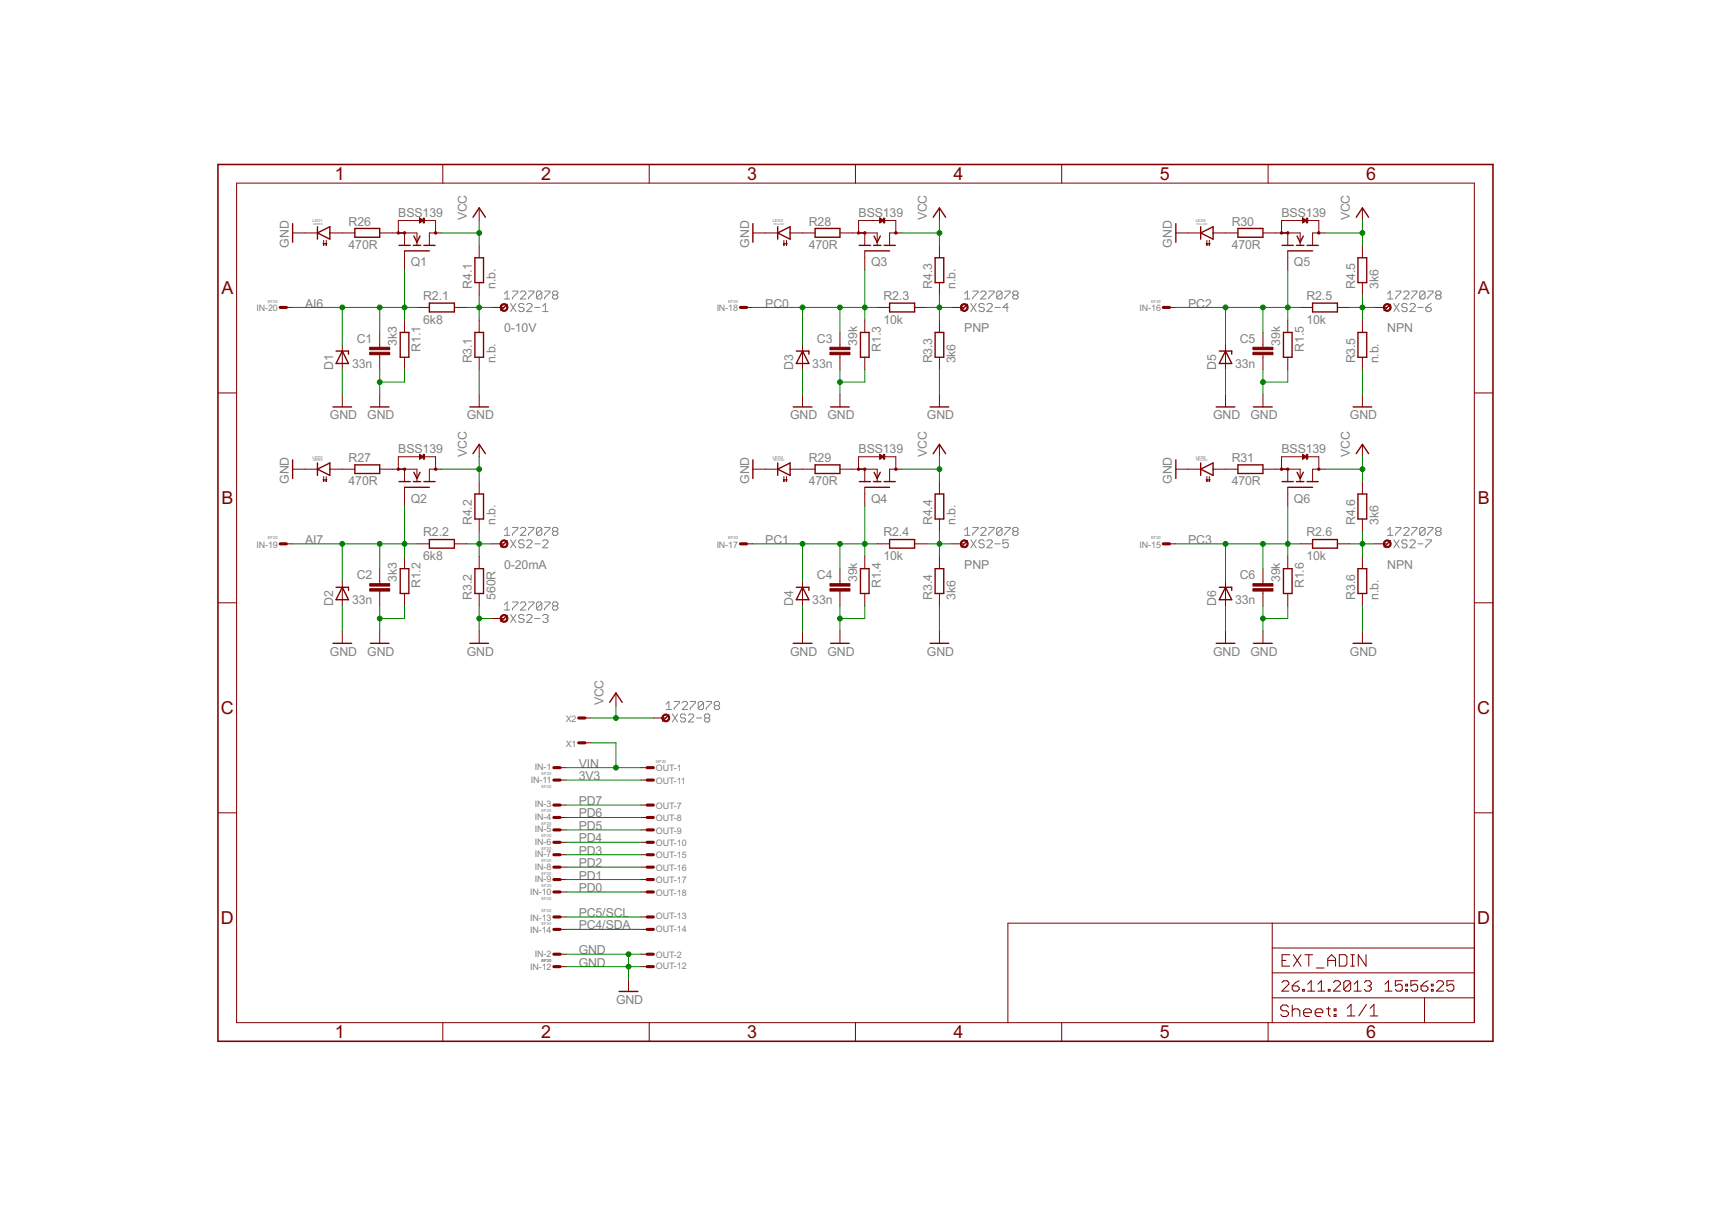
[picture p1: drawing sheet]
<svg xmlns="http://www.w3.org/2000/svg" width="210mm" height="148mm" viewBox="0 0 210 148" stroke-linecap="round" stroke-linejoin="round" font-family="sans-serif">
<g fill="none" stroke="#808080" stroke-width=".12">
<path d="M61.9 36.1l.4-.4v1M61.9 36.7h.7M62.7 37.3l.6 .9M62.9 35.7h.7v.2l-.7 .7v.1M63.3 37.3l-.6 .9M63.9 35.9l.2-.2h.3l.1 .2v.2l-.6 .6h.6M64.3 37.4l-.1-.1h-.4l-.1 .1v.2l.1 .1h.4l.1 .2v.2l-.1 .1h-.4l-.1-.1M64.6 37.4l.2-.1h.3l.2 .1v.2l-.7 .6h.7M64.9 35.7h.6v.2l-.6 .7v.1M65.6 37.7h.7M66.5 35.9v.7l-.2 .1h-.3l-.2-.1M66.5 35.9l-.2-.2h-.3l-.2 .2v.7"/>
<path d="M66.5 35.9l-.7 .7M66.6 37.6l.4-.3v.9M66.6 38.2h.7M66.8 35.7h.7v.2l-.7 .7v.1M68 36.2l-.2 .2v.2l.2 .1h.3l.2-.1v-.2l-.2-.2M68 36.2l-.2-.1v-.2l.2-.2h.3l.2 .2v.2l-.2 .1M68 36.2h.3M118.4 36.7h.7M118.4 36.1l.3-.4v1M119.2 37.3l.6 .9M119.4 35.7h.7v.2l-.7 .7v.1M119.8 37.3l-.6 .9"/>
<path d="M120.4 35.9l.1-.2h.4l.1 .2v.2l-.6 .6h.6M120.8 37.4l-.2-.1h-.3l-.1 .1v.2l.1 .1h.3l.2 .2v.2l-.2 .1h-.3l-.1-.1M121.1 37.4l.2-.1h.3l.2 .1v.2l-.7 .6h.7M121.4 35.7h.6v.2l-.6 .7v.1M122.1 37.7h.7M123 35.9v.7l-.2 .1h-.3l-.2-.1M123 35.9l-.2-.2h-.3l-.2 .2v.7M123 35.9l-.7 .7M123.3 35.7h.7v.2l-.7 .7v.1M123.8 37.7h-.7l.5-.4v.9M124.5 36.2l-.2 .2v.2l.2 .1h.3l.2-.1v-.2l-.2-.2M124.5 36.2l-.2-.1v-.2l.2-.2h.3l.2 .2v.2l-.2 .1"/>
<path d="M124.5 36.2h.3M170.3 36.7h.7M170.3 36.1l.3-.4v1M171.1 37.3l.6 .9M171.3 35.7h.7v.2l-.7 .7v.1M171.7 37.3l-.6 .9M172.3 35.9l.2-.2h.3l.2 .2v.2l-.7 .6h.7M172.7 37.4l-.1-.1h-.4l-.1 .1v.2l.1 .1h.4l.1 .2v.2l-.1 .1h-.4l-.1-.1M173.1 37.4l.1-.1h.3l.2 .1v.2l-.6 .6h.6M173.3 35.7h.6v.2l-.6 .7v.1M174.1 37.7h.6M174.9 35.9v.7l-.1 .1h-.4l-.1-.1"/>
<path d="M174.9 35.9l-.1-.2h-.4l-.1 .2v.7M174.9 35.9l-.6 .7M175 37.7h.5l.2 .2v.2l-.2 .1h-.3l-.2-.1zM175.3 35.7h.6v.2l-.6 .7v.1M175.7 37.3l-.7 .4M176.4 36.2l-.2 .2v.2l.2 .1h.3l.2-.1v-.2l-.2-.2M176.4 36.2l-.2-.1v-.2l.2-.2h.3l.2 .2v.2l-.2 .1M176.4 36.2h.3M61.9 65.1l.4-.4v1M61.9 74.2l.4-.3v1M61.9 65.7h.7M61.9 74.9h.7"/>
<path d="M62.7 66.3l.6 .9M62.7 75.4l.6 1M62.9 64.7h.7v.2l-.7 .7v.1M62.9 73.9h.7v.2l-.7 .6v.2M63.3 66.3l-.6 .9M63.3 75.4l-.6 1M63.9 64.9l.2-.2h.3l.1 .2v.2l-.6 .6h.6M63.9 74.1l.2-.2h.3l.1 .2v.1l-.6 .7h.6M64.3 66.4l-.1-.1h-.4l-.1 .1v.2l.1 .2h.4l.1 .1v.2l-.1 .1h-.4l-.1-.1M64.3 75.6l-.1-.2h-.4l-.1 .2v.2l.1 .1h.4l.1 .2v.1l-.1 .2h-.4l-.1-.2M64.6 66.4l.2-.1h.3l.2 .1v.2l-.7 .6h.7M64.6 75.6l.2-.2h.3l.2 .2v.2l-.7 .6h.7"/>
<path d="M64.9 64.7h.6v.2l-.6 .7v.1M64.9 73.9h.6v.2l-.6 .6v.2M65.6 66.8h.7M65.6 75.9h.7M66.5 64.9l-.2-.2h-.3l-.2 .2v.7M66.5 74.1l-.2-.2h-.3l-.2 .2v.6M66.5 64.9v.7l-.2 .1h-.3l-.2-.1M66.5 74.1v.6l-.2 .2h-.3l-.2-.2M66.5 64.9l-.7 .7M66.5 74.1l-.7 .6M66.6 66.4l.2-.1h.3l.2 .1v.2l-.7 .6h.7M66.6 75.6l.2-.2h.3l.2 .2v.2l-.2 .1"/>
<path d="M66.8 64.7h.7v.2l-.7 .7v.1M66.8 73.9h.7v.2l-.7 .6v.2M67 75.9h.1M67.1 75.9l.2 .2v.1l-.2 .2h-.3l-.2-.2M68 65.2l-.2-.1v-.2l.2-.2h.3l.2 .2v.2l-.2 .1M68 65.2l-.2 .2v.2l.2 .1h.3l.2-.1v-.2l-.2-.2M68 74.4l-.2-.2v-.1l.2-.2h.3l.2 .2v.1l-.2 .2M68 74.4l-.2 .1v.2l.2 .2h.3l.2-.2v-.2l-.2-.1M68 65.2h.3M68 74.4h.3M118.4 65.7h.7M118.4 65.1l.3-.4v1"/>
<path d="M119.2 66.3l.6 .9M119.4 64.7h.7v.2l-.7 .7v.1M119.8 66.3l-.6 .9M120.4 64.9l.1-.2h.4l.1 .2v.2l-.6 .6h.6M120.8 66.4l-.2-.1h-.3l-.1 .1v.2l.1 .2h.3l.2 .1v.2l-.2 .1h-.3l-.1-.1M121.1 66.4l.2-.1h.3l.2 .1v.2l-.7 .6h.7M121.4 64.7h.6v.2l-.6 .7v.1M122.1 66.8h.7M123 64.9v.7l-.2 .1h-.3l-.2-.1M123 64.9l-.2-.2h-.3l-.2 .2v.7M123 64.9l-.7 .7M123.3 64.7h.7v.2l-.7 .7v.1"/>
<path d="M123.8 66.3h-.7v.5l.3-.2h.2l.2 .2v.3l-.2 .1h-.3l-.2-.1M124.5 65.2l-.2 .2v.2l.2 .1h.3l.2-.1v-.2l-.2-.2M124.5 65.2l-.2-.1v-.2l.2-.2h.3l.2 .2v.2l-.2 .1M124.5 65.2h.3M170.3 65.7h.7M170.3 65.1l.3-.4v1M171.1 66.3l.6 .9M171.3 64.7h.7v.2l-.7 .7v.1M171.7 66.3l-.6 .9M172.3 64.9l.2-.2h.3l.2 .2v.2l-.7 .6h.7M172.7 66.4l-.1-.1h-.4l-.1 .1v.2l.1 .2h.4l.1 .1v.2l-.1 .1h-.4l-.1-.1M173.1 66.4l.1-.1h.3l.2 .1v.2l-.6 .6h.6"/>
<path d="M173.3 64.7h.6v.2l-.6 .7v.1M174.1 66.8h.6M174.9 64.9v.7l-.1 .1h-.4l-.1-.1M174.9 64.9l-.1-.2h-.4l-.1 .2v.7M174.9 64.9l-.6 .7M175 66.3h.7v.1l-.7 .7v.1M175.3 64.7h.6v.2l-.6 .7v.1M176.4 65.2l-.2 .2v.2l.2 .1h.3l.2-.1v-.2l-.2-.2M176.4 65.2l-.2-.1v-.2l.2-.2h.3l.2 .2v.2l-.2 .1M176.4 65.2h.3M81.8 86.4l.3-.3v1M81.8 87.1h.6"/>
<path d="M82.5 87.7l.7 .9M82.8 86.1h.6v.2l-.6 .6v.2M83.2 87.7l-.7 .9M83.7 86.3l.2-.2h.3l.2 .2v.1l-.7 .7h.7M84.2 87.8l-.2-.1h-.3l-.2 .1v.2l.2 .1h.3l.2 .2v.2l-.2 .1h-.3l-.2-.1M84.5 87.8l.2-.1h.3l.2 .1v.2l-.7 .6h.7M84.7 86.1h.7v.2l-.7 .6v.2M85.5 88.1h.6M86.4 86.3v.6l-.2 .2h-.3l-.2-.2M86.4 86.3l-.2-.2h-.3l-.2 .2v.6M86.4 86.3l-.7 .6M86.6 88.1l-.1-.1v-.2l.1-.1h.4l.1 .1v.2l-.1 .1"/>
<path d="M86.6 88.1h.4M86.6 88.1l-.1 .2v.2l.1 .1h.4l.1-.1v-.2l-.1-.2M86.7 86.1h.6v.2l-.6 .6v.2M87.8 86.6l-.1 .2v.1l.1 .2h.4l.1-.2v-.1l-.1-.2M87.8 86.6l-.1-.2v-.1l.1-.2h.4l.1 .2v.1l-.1 .2M87.8 86.6h.4"/>
</g>
<g fill="none" stroke="#800000" stroke-width=".12">
<path d="M29 22.5h152v103h-152zM34.4 37.7h1.5M35.9 28.6h3.1M39.7 29.9h.1l-.1 .2zM39.7 29.5v.6M40 29.9h.1l-.1 .2zM40 29.5v.6M40.5 28.6h3.1M46.6 28.6h4.6v1.5M48.9 28.6v-1.5h4.6v1.5M49.7 28.6v1.5M49.7 30.8v2.4"/>
<path d="M49.7 39.3v1.5M51.2 37.7h1.5M51.5 26.8l.4 .3-.4 .3zM51.5 27.3h.1M51.5 27.2h.2M51.5 27.1h.3M51.5 27h.4M51.5 27h.3M51.5 26.9h.2M51.5 26.8h.1M54.2 28.6h-1.5v1.5M54.4 20.2v2.3"/>
<path d="M55.8 37.7h1.5M58.8 25.5v1.6M58.8 30.1v1.5M58.8 34.7v1.5M58.8 39.3v1.5M60.3 37.7h1.6M79.7 20.2v2.3M90.9 37.7h1.5M92.4 28.6h3.1M96.2 29.9h.1l-.1 .2zM96.2 29.5v.6M96.5 29.9h.1l-.1 .2z"/>
<path d="M96.5 29.5v.6M97 28.6h3.1M103.1 28.6h4.6v1.5M105 20.2v2.3M105.4 28.6v-1.5h4.6v1.5M106.2 28.6v1.5M106.2 30.8v2.4M106.2 39.3v1.5M107.7 37.7h1.5M108 27.3h.1M108 27.2h.2M108 27.1h.3"/>
<path d="M108 27h.4M108 27h.3M108 26.9h.2M108 26.8h.1M108 26.8l.4 .3-.4 .3zM110.7 28.6h-1.5v1.5M112.3 37.7h1.5M115.3 25.5v1.6M115.3 30.1v1.5M115.3 34.7v1.5M115.3 39.3v1.5M116.8 37.7h1.6"/>
<path d="M130.3 20.2v2.3M142.8 37.7h1.5M144.3 28.6h3.1M148.1 29.9h.1l-.1 .2zM148.1 29.5v.6M148.4 29.9h.1l-.1 .2zM148.4 29.5v.6M148.9 28.6h3.1M155 28.6h4.6v1.5M155.7 20.2v2.3M157.3 28.6v-1.5h4.6v1.5M158.1 28.6v1.5"/>
<path d="M158.1 30.8v2.4M158.1 39.3v1.5M159.6 37.7h1.5M159.9 27.3h.1M159.9 27.3h.2M159.9 27.2h.2M159.9 27.1h.3M159.9 27h.4M159.9 27h.3M159.9 26.9h.2M159.9 26.8h.1M159.9 26.8l.5 .3-.5 .3z"/>
<path d="M162.6 28.6h-1.5v1.5M164.2 37.7h1.5M167.2 25.5v1.6M167.2 30.1v1.5M167.2 34.7v1.5M167.2 39.3v1.5M168.8 37.7h1.5M26.8 48.2h2.2M35.9 57.6h3.1M39.7 58.9h.1l-.1 .2zM39.7 58.5v.6M40 58.9h.1l-.1 .2z"/>
<path d="M40 58.5v.6M40.5 57.6h3.1M42 42.3v3.1M42 48.4v1.6M46.6 40.8v1.8M46.6 43.6v1.8M46.6 48.4v1.6M46.6 57.6h4.6v1.5M48.9 57.6v-1.5h4.6v1.5M49.7 43.9v1.5M49.7 57.6v1.5M49.7 59.9v2.3"/>
<path d="M51.5 55.8l.4 .3-.4 .3zM51.5 56.3h.1M51.5 56.2h.2M51.5 56.2h.3M51.5 56.1h.4M51.5 56h.4M51.5 56h.3M51.5 55.9h.3M51.5 55.9h.1M51.5 55.8h.1M54.2 57.6h-1.5v1.5M58.8 43.9v1.5"/>
<path d="M58.8 48.4v1.6M58.8 54.5v1.6M58.8 59.1v1.5M92.4 57.6h3.1M96.2 58.9h.1l-.1 .2zM96.2 58.5v.6M96.5 58.9h.1l-.1 .2zM96.5 58.5v.6M97 57.6h3.1M98.5 42.3v3.1M98.5 48.4v1.6M103.1 40.8v1.8"/>
<path d="M103.1 43.6v1.8M103.1 48.4v1.6M103.1 57.6h4.6v1.5M105.4 57.6v-1.5h4.6v1.5M106.2 43.9v1.5M106.2 57.6v1.5M106.2 59.9v2.3M108 56.3h.1M108 56.2h.2M108 56.2h.3M108 56.1h.4M108 56h.4"/>
<path d="M108 56h.3M108 55.9h.2M108 55.8h.1M108 55.8l.4 .3-.4 .3zM110.7 57.6h-1.5v1.5M115.3 43.9v1.5M115.3 48.4v1.6M115.3 54.5v1.6M115.3 59.1v1.5M144.3 57.6h3.1M148.1 58.9h.1l-.1 .2zM148.1 58.5v.6"/>
<path d="M148.4 58.9h.1l-.1 .2zM148.4 58.5v.6M148.9 57.6h3.1M150.4 42.3v3.1M150.4 48.4v1.6M155 40.8v1.8M155 43.6v1.8M155 48.4v1.6M155 57.6h4.6v1.5M157.3 57.6v-1.5h4.6v1.5M158.1 43.9v1.5M158.1 57.6v1.5"/>
<path d="M158.1 59.9v2.3M159.9 56.3h.1M159.9 56.2h.2M159.9 56.2h.3M159.9 56.1h.4M159.9 56h.4M159.9 55.9h.2M159.9 55.8h.1M159.9 55.8l.5 .3-.5 .3zM162.6 57.6h-1.5v1.5M167.2 43.9v1.5M167.2 48.4v1.6"/>
<path d="M167.2 54.5v1.6M167.2 59.1v1.5M181 48.2h2.3M26.8 74h2.2M34.4 66.8h1.5M42 71.3v3.1M42 77.4v1.6M46.6 69.8v1.8M46.6 72.6v1.8M46.6 77.4v1.6M49.7 68.3v1.5M49.7 72.9v1.5"/>
<path d="M51.2 66.8h1.5M55.8 66.8h1.5M58.8 63.7v1.5M58.8 68.3v1.5M58.8 72.9v1.5M58.8 77.4v1.6M60.3 66.8h1.6M60.3 75.9h1.6M90.9 66.8h1.5M98.5 71.3v3.1M98.5 77.4v1.6M103.1 69.8v1.8"/>
<path d="M103.1 72.6v1.8M103.1 77.4v1.6M106.2 68.3v1.5M106.2 72.9v1.5M107.7 66.8h1.5M112.3 66.8h1.5M115.3 63.7v1.5M115.3 68.3v1.5M115.3 72.9v1.5M115.3 77.4v1.6M116.8 66.8h1.6M142.8 66.8h1.5"/>
<path d="M150.4 71.3v3.1M150.4 77.4v1.6M155 69.8v1.8M155 72.6v1.8M155 77.4v1.6M158.1 68.3v1.5M158.1 72.9v1.5M159.6 66.8h1.5M164.2 66.8h1.5M167.2 63.7v1.5M167.2 68.3v1.5M167.2 72.9v1.5"/>
<path d="M167.2 77.4v1.6M168.8 66.8h1.5M181 74h2.3M26.8 99.8h2.2M68 94.2h1.5M68 98.8h1.5M68 95.8h1.5M71 88.1h1.6M71 91.2h1.6M75.6 85.1v1.5M78.7 94.2h1.5M78.7 98.8h1.5"/>
<path d="M78.7 95.8h1.5M80.2 88.1h1.5M181 99.8h2.3M68 117.1h1.5M68 100.4h1.5M68 101.9h1.5M68 103.4h1.5M68 118.7h1.5M68 112.6h1.5M68 114.1h1.5M68 104.9h1.5M68 106.4h1.5"/>
<path d="M68 108h1.5M68 109.5h1.5M78.7 117.1h1.5M78.7 100.4h1.5M78.7 101.9h1.5M78.7 103.4h1.5M78.7 118.7h1.5M78.7 112.6h1.5M78.7 114.1h1.5M78.7 104.9h1.5M78.7 106.4h1.5M78.7 108h1.5"/>
<path d="M78.7 109.5h1.5M156.2 113.3v12.2M156.2 119.4h24.8M156.2 116.4h24.8M181 113.3h-57.3v12.2M54.4 125.5v2.3M77.2 120.2v1.5M79.7 125.5v2.3M105 125.5v2.3M130.3 125.5v2.3M155.7 125.5v2.3M156.2 122.5h24.8"/>
<path d="M174.9 122.5v3"/>
</g>
<g fill="none" stroke="#800000" stroke-width=".13">
<path d="M157.4 117.9h.4M158.3 117.2h-.9v1.4h.9M158.8 117.2l.9 1.4M159.7 117.2l-.9 1.4M160.2 117.2h.9M160.7 117.2v1.4M161.6 118.8h.9M163 117.9h.9M163 118.6v-.9l.4-.5 .5 .5v.9M164.4 117.2h.7l.2 .2v1l-.2 .2h-.7zM165.8 117.2h.5M165.8 118.6h.5"/>
<path d="M166 117.2v1.4M167.7 117.2v1.4l-1-1.4v1.4M157.4 120.6l.2-.2h.4l.2 .2v.2l-.8 .9h.8M158.2 123.6l-.3-.2h-.5l-.2 .2v.2l.2 .3h.5l.3 .2v.2l-.3 .3h-.5l-.2-.3M158.6 121h.7l.2 .2v.3l-.2 .2h-.5l-.2-.2zM158.6 123.4v1.4M158.6 124.1l.3-.3h.4l.3 .3v.7M159.5 120.4l-.5 .2-.4 .4M159.9 121.5h.2v.2h-.2zM160 124.3h1v-.2l-.3-.3h-.4l-.3 .3v.4l.3 .3h.4M160.5 121.7h.9M160.5 120.8l.5-.4v1.3"/>
<path d="M161.4 124.3h1v-.2l-.3-.3h-.4l-.3 .3v.4l.3 .3h.4M161.8 121.7h.8M161.8 120.8l.4-.4v1.3M162.8 123.8h.5M163 121.5h.3v.2h-.3zM163.1 123.6v.9l.2 .3M163.7 120.6l.2-.2h.4l.2 .2v.2l-.8 .9h.8M163.8 123.8h.2v.3h-.2zM163.8 124.5h.2v.3h-.2zM165.4 123.8l.4-.5v1.4M165.4 124.7h.9M165.8 120.6v.9l-.2 .2h-.4l-.2-.2"/>
<path d="M165.8 120.6l-.2-.2h-.4l-.2 .2v.9M165.8 120.6l-.8 .9M166.2 121.7h.9M166.2 120.8l.4-.4v1.3M167.5 120.6l.2-.2h.4l.2 .2v.2l-.2 .2M167.7 123.3l-.9 1.4M167.9 121h.2M168.1 121l.2 .2v.3l-.2 .2h-.4l-.2-.2M168.2 124.7h.9M168.2 123.8l.5-.5v1.4M170 121.7h.9M170 120.8l.4-.4v1.3"/>
<path d="M172.1 120.4h-.8v.6l.4-.2h.2l.2 .2v.5l-.2 .2h-.4l-.2-.2M172.6 121.5h.2v.2h-.2zM172.6 120.8h.2v.2h-.2zM174 120.4h-.8v.6l.4-.2h.2l.2 .2v.5l-.2 .2h-.4l-.2-.2M174.4 121h.7l.2 .2v.3l-.2 .2h-.5l-.2-.2zM175.3 120.4l-.4 .2-.5 .4M175.7 121.5h.2v.2h-.2zM175.7 120.8h.2v.2h-.2zM176.3 120.6l.3-.2h.4l.2 .2v.2l-.9 .9h.9M178.5 120.4h-.9v.6l.4-.2h.2l.3 .2v.5l-.3 .2h-.4l-.2-.2"/>
</g>
<path d="M26.8 20.2h156.5v107.6h-156.5z" fill="none" stroke="#800000" stroke-width=".19"/>
<g fill="none" stroke="#800000" stroke-width=".38">
<path d="M34.4 37.7h.8M90.9 37.7h.8M142.8 37.7h.8M34.4 66.8h.8M90.9 66.8h.8M142.8 66.8h.8M68 94.2h.7M68 98.8h.7M68 95.8h.7M71 91.2h.8M71 88.1h.8M79.4 94.2h.8"/>
<path d="M79.4 98.8h.8M79.4 95.8h.8M68 117.1h.7M68 100.4h.7M68 101.9h.7M68 103.4h.7M68 118.7h.7M68 112.6h.7M68 114.1h.7M68 104.9h.7M68 106.4h.7M68 108h.7"/>
<path d="M68 109.5h.7M79.4 117.1h.8M79.4 100.4h.8M79.4 101.9h.8M79.4 103.4h.8M79.4 118.7h.8M79.4 112.6h.8M79.4 114.1h.8M79.4 104.9h.8M79.4 106.4h.8M79.4 108h.8M79.4 109.5h.8"/>
</g>
<g fill="none" stroke="#800000" stroke-width=".17">
<path d="M35.9 27.5v2.2M39 28.6l1.5-.8v1.6zM39 27.8v1.6M43.6 28h3v1.1h-3zM49 30.1h1.4M49.7 30.8h3M50.7 30.1h.9M50.8 29l.4 .7 .4-.7M52 30.1h1.4M52.7 37.2h3.1v1.1h-3.1zM58.1 26.7l.7-1.2 .8 1.2M58.3 31.6h1.1v3.1h-1.1z"/>
<path d="M62.3 37.4l-.8 .7M92.4 27.5v2.2M95.5 28.6l1.5-.8v1.6zM95.5 27.8v1.6M100.1 28h3v1.1h-3zM105.5 30.1h1.3M106.2 30.8h3M107.2 30.1h.9M107.3 29l.4 .7 .4-.7M108.5 30.1h1.4M109.2 37.2h3.1v1.1h-3.1zM114.6 26.7l.7-1.2 .8 1.2"/>
<path d="M114.8 31.6h1v3.1h-1zM118.7 37.4l-.7 .7M144.3 27.5v2.2M147.4 28.6l1.5-.8v1.6zM147.4 27.8v1.6M152 28h3v1.1h-3zM157.4 30.1h1.3M158.1 30.8h3M159.1 30.1h1M159.2 29l.4 .7 .4-.7M160.4 30.1h1.4M161.1 37.2h3.1v1.1h-3.1z"/>
<path d="M166.5 26.7l.7-1.2 .8 1.2M166.7 31.6h1.1v3.1h-1.1zM170.7 37.4l-.8 .7M35.9 56.5v2.2M39 57.6l1.5-.8v1.6zM39 56.8v1.6M40.9 50h2.3M41.3 43.1h1.5v.4M42 43.1l.8 1.5h-1.5zM43.6 57.1h3v1h-3zM45.5 50h2.3M49 59.1h1.4"/>
<path d="M49.1 40.8h1.1v3.1h-1.1zM49.7 59.8h3M50.7 59.1h.9M50.8 58l.4 .7 .4-.7M52 59.1h1.4M57.7 50h2.3M58.1 55.7l.7-1.2 .8 1.2M58.3 40.8h1.1v3.1h-1.1zM92.4 56.5v2.2M95.5 57.6l1.5-.8v1.6zM95.5 56.8v1.6M97.4 50h2.3"/>
<path d="M97.7 43.1h1.6v.4M98.5 43.1l.8 1.5h-1.6zM100.1 57.1h3v1h-3zM102 50h2.2M105.5 59.1h1.3M105.6 40.8h1.1v3.1h-1.1zM106.2 59.8h3M107.2 59.1h.9M107.3 58l.4 .7 .4-.7M108.5 59.1h1.4M114.2 50h2.3M114.6 55.7l.7-1.2 .8 1.2"/>
<path d="M114.8 40.8h1v3.1h-1zM144.3 56.5v2.2M147.4 57.6l1.5-.8v1.6zM147.4 56.8v1.6M149.3 50h2.3M149.7 43.1h1.5v.4M150.4 43.1l.8 1.5h-1.5zM152 57.1h3v1h-3zM153.9 50h2.3M157.4 59.1h1.3M157.5 40.8h1.1v3.1h-1.1zM158.1 59.8h3"/>
<path d="M159.1 59.1h1M159.2 58l.4 .7 .4-.7M160.4 59.1h1.4M166.1 50h2.3M166.5 55.7l.7-1.2 .8 1.2M166.7 40.8h1.1v3.1h-1.1zM40.9 79h2.3M41.3 72.1h1.5v.4M42 72.1l.8 1.5h-1.5zM45.5 79h2.3M49.1 69.8h1.1v3.1h-1.1zM52.7 66.2h3.1v1.1h-3.1z"/>
<path d="M57.7 79h2.3M58.3 60.6h1.1v3.1h-1.1zM58.3 69.8h1.1v3.1h-1.1zM62.3 66.4l-.8 .7M62.3 75.5l-.8 .8M97.4 79h2.3M97.7 72.1h1.6v.4M98.5 72.1l.8 1.5h-1.6zM102 79h2.2M105.6 69.8h1.1v3.1h-1.1zM109.2 66.2h3.1v1.1h-3.1zM114.2 79h2.3"/>
<path d="M114.8 69.8h1v3.1h-1zM114.8 60.6h1v3.1h-1zM118.7 66.4l-.7 .7M149.3 79h2.3M149.7 72.1h1.5v.4M150.4 72.1l.8 1.5h-1.5zM153.9 79h2.3M157.5 69.8h1.1v3.1h-1.1zM161.1 66.2h3.1v1.1h-3.1zM166.1 79h2.3M166.7 69.8h1.1v3.1h-1.1zM166.7 60.6h1.1v3.1h-1.1z"/>
<path d="M170.7 66.4l-.8 .7M74.8 86.2l.8-1.1 .8 1.1M82.1 87.8l-.8 .7M76 121.7h2.3"/>
</g>
<g fill="#800000" stroke="#800000" stroke-width=".12">
<path d="M45.4 43.2h2.4v.3h-2.4z"/>
<path d="M45.4 42.6h2.4v.3h-2.4z"/>
<path d="M45.4 72.3h2.4v.3h-2.4z"/>
<path d="M45.4 71.6h2.4v.3h-2.4z"/>
<path d="M101.9 43.2h2.4v.3h-2.4z"/>
<path d="M101.9 42.6h2.4v.3h-2.4z"/>
<path d="M101.9 72.3h2.4v.3h-2.4z"/>
<path d="M101.9 71.6h2.4v.3h-2.4z"/>
<path d="M153.8 43.2h2.5v.3h-2.5z"/>
<path d="M153.8 42.6h2.5v.3h-2.5z"/>
<path d="M153.8 72.3h2.5v.3h-2.5z"/>
<path d="M153.8 71.6h2.5v.3h-2.5z"/>
<path d="M51.9 26.8h.2v.6h-.2z"/>
<path d="M51.9 55.8h.2v.6h-.2z"/>
<path d="M108.4 26.8h.2v.6h-.2z"/>
<path d="M108.4 55.8h.2v.6h-.2z"/>
<path d="M160.4 26.8h.1v.6h-.1z"/>
<path d="M160.4 55.8h.1v.6h-.1z"/>
</g>
<g fill="#800000" stroke="#800000" stroke-width=".12">
<path d="M61.6 37.4a.49 .49 0 0 1 .7 .1 .49 .49 0 0 1-.3 .7 .49 .49 0 0 1-.6-.5h.1a.33 .33 0 0 1 .5-.3 .33 .33 0 0 1 .1 .5 .33 .33 0 0 1-.5 0l-.1-.2h-.1z" fill-rule="evenodd"/>
<path d="M61.6 66.4a.49 .49 0 0 1 .7 .2 .49 .49 0 0 1-.3 .6 .49 .49 0 0 1-.6-.4h.1a.33 .33 0 0 1 .5-.4 .33 .33 0 0 1 .1 .6 .33 .33 0 0 1-.5-.1l-.1-.1h-.1z" fill-rule="evenodd"/>
<path d="M61.6 75.5a.49 .49 0 0 1 .7 .2 .49 .49 0 0 1-.3 .7 .49 .49 0 0 1-.6-.5h.1a.33 .33 0 0 1 .4-.3 .33 .33 0 0 1 .2 .5 .33 .33 0 0 1-.5 0l-.1-.2h-.1z" fill-rule="evenodd"/>
<path d="M118.1 37.4a.49 .49 0 0 1 .7 .1 .49 .49 0 0 1-.3 .7 .49 .49 0 0 1-.6-.5h.1a.33 .33 0 0 1 .5-.3 .33 .33 0 0 1 .1 .5 .33 .33 0 0 1-.5 0l-.1-.2h-.1z" fill-rule="evenodd"/>
<path d="M118.1 66.4a.49 .49 0 0 1 .7 .2 .49 .49 0 0 1-.3 .6 .49 .49 0 0 1-.6-.4h.1a.33 .33 0 0 1 .5-.4 .33 .33 0 0 1 .1 .6 .33 .33 0 0 1-.5-.1l-.1-.1h-.1z" fill-rule="evenodd"/>
<path d="M170 37.4a.49 .49 0 0 1 .7 .1 .49 .49 0 0 1-.3 .7 .49 .49 0 0 1-.6-.5h.1a.33 .33 0 0 1 .5-.3 .33 .33 0 0 1 .1 .5 .33 .33 0 0 1-.5 0l-.1-.2h-.1z" fill-rule="evenodd"/>
<path d="M170 66.4a.49 .49 0 0 1 .7 .2 .49 .49 0 0 1-.3 .6 .49 .49 0 0 1-.6-.4h.1a.33 .33 0 0 1 .5-.4 .33 .33 0 0 1 .1 .6 .33 .33 0 0 1-.5-.1l-.1-.1h-.1z" fill-rule="evenodd"/>
<path d="M81.4 87.8a.49 .49 0 0 1 .8 .1 .49 .49 0 0 1-.4 .7 .49 .49 0 0 1-.6-.5h.2a.33 .33 0 0 1 .4-.3 .33 .33 0 0 1 .2 .5 .33 .33 0 0 1-.6 0v-.2h-.2z" fill-rule="evenodd"/>
<path d="M53.4 28.5l.1-.1 .1 .1v.2h-.2z" fill-rule="evenodd"/>
<path d="M53.4 57.5h.2v.2h-.2z" fill-rule="evenodd"/>
<path d="M109.9 28.5l.1-.1 .1 .1v.2h-.2z" fill-rule="evenodd"/>
<path d="M109.9 57.5h.2v.2h-.2z" fill-rule="evenodd"/>
<circle cx="48.9" cy="28.6" r=".16"/>
<circle cx="49.7" cy="28.6" r=".16"/>
<circle cx="48.9" cy="57.6" r=".15"/>
<circle cx="49.7" cy="57.6" r=".15"/>
<circle cx="105.4" cy="28.6" r=".16"/>
<circle cx="106.2" cy="28.6" r=".16"/>
<circle cx="105.4" cy="57.6" r=".15"/>
<circle cx="106.2" cy="57.6" r=".15"/>
<circle cx="161.9" cy="28.6" r=".16"/>
<circle cx="157.3" cy="28.6" r=".16"/>
<circle cx="158.1" cy="28.6" r=".16"/>
<circle cx="161.9" cy="57.6" r=".15"/>
<circle cx="157.3" cy="57.6" r=".15"/>
<circle cx="158.1" cy="57.6" r=".15"/>
</g>
<g fill="none" stroke="#008000" stroke-width=".12">
<path d="M35.9 37.7h15.3M42 37.7v4.6M46.6 37.7v3.1M49.7 33.2v6.1M54.2 28.6h4.6M57.3 37.7h3M58.8 27.1v3M58.8 36.2v3.1M92.4 37.7h15.3M98.5 37.7v4.6M103.1 37.7v3.1M106.2 33.2v6.1"/>
<path d="M110.7 28.6h4.6M113.8 37.7h3M115.3 27.1v3M115.3 36.2v3.1M144.3 37.7h15.3M150.4 37.7v4.6M155 37.7v3.1M158.1 33.2v6.1M162.6 28.6h4.6M165.7 37.7h3.1M167.2 27.1v3M167.2 36.2v3.1"/>
<path d="M42 45.4v3M46.6 45.4v3M49.7 45.4v1.5h-3.1M54.2 57.6h4.6M58.8 45.4v3M58.8 56.1v3M98.5 45.4v3M103.1 45.4v3M106.2 45.4v1.5h-3.1M110.7 57.6h4.6M115.3 45.4v3M115.3 56.1v3"/>
<path d="M150.4 45.4v3M155 45.4v3M158.1 45.4v1.5h-3.1M162.6 57.6h4.6M167.2 45.4v3M167.2 56.1v3M35.9 66.8h15.3M42 66.8v4.5M42 74.4v3M46.6 66.8v3M46.6 74.4v3M49.7 62.2v6.1"/>
<path d="M49.7 74.4v1.5h-3.1M57.3 66.8h3M58.8 65.2v3.1M58.8 74.4v3M58.8 75.9h1.5M92.4 66.8h15.3M98.5 66.8v4.5M98.5 74.4v3M103.1 66.8v3M103.1 74.4v3M106.2 74.4v1.5h-3.1M106.2 62.2v6.1"/>
<path d="M113.8 66.8h3M115.3 65.2v3.1M115.3 74.4v3M144.3 66.8h15.3M150.4 66.8v4.5M150.4 74.4v3M155 66.8v3M155 74.4v3M158.1 74.4v1.5h-3.1M158.1 62.2v6.1M165.7 66.8h3.1M167.2 65.2v3.1"/>
<path d="M167.2 74.4v3M69.5 98.8h9.2M69.5 95.8h9.2M69.5 94.2h9.2M72.6 91.2h3v3M72.6 88.1h7.6M75.6 86.6v1.5M69.5 117.1h9.2M69.5 118.7h9.2M69.5 100.4h9.2M69.5 101.9h9.2M69.5 103.4h9.2"/>
<path d="M69.5 104.9h9.2M69.5 106.4h9.2M69.5 108h9.2M69.5 109.5h9.2M69.5 112.6h9.2M69.5 114.1h9.2M77.2 117.1v3.1"/>
</g>
<g fill="#008000" stroke="#008000" stroke-width=".12">
<circle cx="77.2" cy="117.1" r=".3"/>
<circle cx="77.2" cy="118.7" r=".3"/>
<circle cx="46.6" cy="46.9" r=".3"/>
<circle cx="58.8" cy="75.9" r=".3"/>
<circle cx="46.6" cy="75.9" r=".3"/>
<circle cx="103.1" cy="46.9" r=".3"/>
<circle cx="103.1" cy="75.9" r=".3"/>
<circle cx="155" cy="46.9" r=".3"/>
<circle cx="155" cy="75.9" r=".3"/>
<circle cx="158.1" cy="66.8" r=".3"/>
<circle cx="155" cy="66.8" r=".3"/>
<circle cx="150.4" cy="66.8" r=".3"/>
<circle cx="158.1" cy="37.7" r=".3"/>
<circle cx="155" cy="37.7" r=".3"/>
<circle cx="150.4" cy="37.7" r=".3"/>
<circle cx="106.2" cy="66.8" r=".3"/>
<circle cx="103.1" cy="66.8" r=".3"/>
<circle cx="98.5" cy="66.8" r=".3"/>
<circle cx="106.2" cy="37.7" r=".3"/>
<circle cx="103.1" cy="37.7" r=".3"/>
<circle cx="98.5" cy="37.7" r=".3"/>
<circle cx="49.7" cy="66.8" r=".3"/>
<circle cx="46.6" cy="66.8" r=".3"/>
<circle cx="42" cy="66.8" r=".3"/>
<circle cx="49.7" cy="37.7" r=".3"/>
<circle cx="46.6" cy="37.7" r=".3"/>
<circle cx="42" cy="37.7" r=".3"/>
<circle cx="58.8" cy="37.7" r=".3"/>
<circle cx="58.8" cy="66.8" r=".3"/>
<circle cx="58.8" cy="28.6" r=".3"/>
<circle cx="58.8" cy="57.6" r=".3"/>
<circle cx="115.3" cy="28.6" r=".3"/>
<circle cx="115.3" cy="57.6" r=".3"/>
<circle cx="167.2" cy="28.6" r=".3"/>
<circle cx="167.2" cy="57.6" r=".3"/>
<circle cx="75.6" cy="88.1" r=".3"/>
<circle cx="115.3" cy="37.7" r=".3"/>
<circle cx="115.3" cy="66.8" r=".3"/>
<circle cx="167.2" cy="37.7" r=".3"/>
<circle cx="167.2" cy="66.8" r=".3"/>
<circle cx="75.6" cy="94.2" r=".3"/>
</g>
<g font-size="2.5" fill="#800000">
<text x="41.1" y="22.1">1</text>
<text x="66.4" y="22.1">2</text>
<text x="91.7" y="22.1">3</text>
<text x="117.1" y="22.1">4</text>
<text x="142.4" y="22.1">5</text>
<text x="167.7" y="22.1">6</text>
<text x="27.2" y="36.1">A</text>
<text x="181.4" y="36.1">A</text>
<text x="27.2" y="61.9">B</text>
<text x="181.4" y="61.9">B</text>
<text x="27.1" y="87.7">C</text>
<text x="181.3" y="87.7">C</text>
<text x="27.1" y="113.4">D</text>
<text x="181.3" y="113.4">D</text>
<text x="41.1" y="127.5">1</text>
<text x="66.4" y="127.5">2</text>
<text x="91.7" y="127.5">3</text>
<text x="117.1" y="127.5">4</text>
<text x="142.4" y="127.5">5</text>
<text x="167.7" y="127.5">6</text>
</g>
<g font-size="1.7" fill="#808080">
<text x="42.8" y="27.7">R26</text>
<text x="48.9" y="26.6">BSS139</text>
<text x="57.3" y="27.1" transform="rotate(-90 57.3 27.1)">VCC</text>
<text x="99.3" y="27.7">R28</text>
<text x="105.4" y="26.6">BSS139</text>
<text x="113.8" y="27.1" transform="rotate(-90 113.8 27.1)">VCC</text>
<text x="151.2" y="27.7">R30</text>
<text x="157.3" y="26.6">BSS139</text>
<text x="165.7" y="27.1" transform="rotate(-90 165.7 27.1)">VCC</text>
<text x="35.4" y="30.4" transform="rotate(-90 35.4 30.4)">GND</text>
<text x="42.8" y="30.6">470R</text>
<text x="50.4" y="32.7">Q1</text>
<text x="57.9" y="35.5" transform="rotate(-90 57.9 35.5)">R4.1</text>
<text x="60.8" y="35.5" transform="rotate(-90 60.8 35.5)">n.b.</text>
<text x="91.9" y="30.4" transform="rotate(-90 91.9 30.4)">GND</text>
<text x="99.3" y="30.6">470R</text>
<text x="106.9" y="32.7">Q3</text>
<text x="114.4" y="35.5" transform="rotate(-90 114.4 35.5)">R4.3</text>
<text x="117.3" y="35.5" transform="rotate(-90 117.3 35.5)">n.b.</text>
<text x="143.9" y="30.4" transform="rotate(-90 143.9 30.4)">GND</text>
<text x="151.2" y="30.6">470R</text>
<text x="158.8" y="32.7">Q5</text>
<text x="166.3" y="35.5" transform="rotate(-90 166.3 35.5)">R4.5</text>
<text x="169.2" y="35.5" transform="rotate(-90 169.2 35.5)">3k6</text>
<text x="37.4" y="37.7">AI6</text>
<text x="51.9" y="39.7">6k8</text>
<text x="51.9" y="36.8">R2.1</text>
<text x="61.9" y="40.8">0-10V</text>
<text x="93.9" y="37.7">PC0</text>
<text x="108.4" y="39.7">10k</text>
<text x="108.4" y="36.8">R2.3</text>
<text x="118.4" y="40.8">PNP</text>
<text x="145.9" y="37.7">PC2</text>
<text x="160.4" y="39.7">10k</text>
<text x="160.4" y="36.8">R2.5</text>
<text x="170.3" y="40.8">NPN</text>
<text x="40.9" y="45.4" transform="rotate(-90 40.9 45.4)">D1</text>
<text x="43.2" y="45.2">33n</text>
<text x="43.8" y="42.1">C1</text>
<text x="48.7" y="42.5" transform="rotate(-90 48.7 42.5)">3k3</text>
<text x="51.6" y="43.2" transform="rotate(-90 51.6 43.2)">R1.1</text>
<text x="57.9" y="44.6" transform="rotate(-90 57.9 44.6)">R3.1</text>
<text x="60.8" y="44.6" transform="rotate(-90 60.8 44.6)">n.b.</text>
<text x="97.4" y="45.4" transform="rotate(-90 97.4 45.4)">D3</text>
<text x="99.7" y="45.2">33n</text>
<text x="100.3" y="42.1">C3</text>
<text x="105.2" y="42.5" transform="rotate(-90 105.2 42.5)">39k</text>
<text x="108.1" y="43.2" transform="rotate(-90 108.1 43.2)">R1.3</text>
<text x="114.4" y="44.6" transform="rotate(-90 114.4 44.6)">R3.3</text>
<text x="117.3" y="44.6" transform="rotate(-90 117.3 44.6)">3k6</text>
<text x="149.3" y="45.4" transform="rotate(-90 149.3 45.4)">D5</text>
<text x="151.6" y="45.2">33n</text>
<text x="152.2" y="42.1">C5</text>
<text x="157.1" y="42.5" transform="rotate(-90 157.1 42.5)">39k</text>
<text x="160" y="43.2" transform="rotate(-90 160 43.2)">R1.5</text>
<text x="166.3" y="44.6" transform="rotate(-90 166.3 44.6)">R3.5</text>
<text x="169.2" y="44.6" transform="rotate(-90 169.2 44.6)">n.b.</text>
<text x="40.5" y="51.5">GND</text>
<text x="45.1" y="51.5">GND</text>
<text x="57.3" y="51.5">GND</text>
<text x="97" y="51.5">GND</text>
<text x="101.6" y="51.5">GND</text>
<text x="113.8" y="51.5">GND</text>
<text x="148.9" y="51.5">GND</text>
<text x="153.5" y="51.5">GND</text>
<text x="165.7" y="51.5">GND</text>
<text x="35.4" y="59.4" transform="rotate(-90 35.4 59.4)">GND</text>
<text x="42.8" y="59.6">470R</text>
<text x="42.8" y="56.7">R27</text>
<text x="48.9" y="55.6">BSS139</text>
<text x="57.3" y="56.1" transform="rotate(-90 57.3 56.1)">VCC</text>
<text x="91.9" y="59.4" transform="rotate(-90 91.9 59.4)">GND</text>
<text x="99.3" y="59.6">470R</text>
<text x="99.3" y="56.7">R29</text>
<text x="105.4" y="55.6">BSS139</text>
<text x="113.8" y="56.1" transform="rotate(-90 113.8 56.1)">VCC</text>
<text x="143.9" y="59.4" transform="rotate(-90 143.9 59.4)">GND</text>
<text x="151.2" y="59.6">470R</text>
<text x="151.2" y="56.7">R31</text>
<text x="157.3" y="55.6">BSS139</text>
<text x="165.7" y="56.1" transform="rotate(-90 165.7 56.1)">VCC</text>
<text x="50.4" y="61.7">Q2</text>
<text x="51.9" y="65.9">R2.2</text>
<text x="57.9" y="64.5" transform="rotate(-90 57.9 64.5)">R4.2</text>
<text x="60.8" y="64.5" transform="rotate(-90 60.8 64.5)">n.b.</text>
<text x="106.9" y="61.7">Q4</text>
<text x="108.4" y="65.9">R2.4</text>
<text x="114.4" y="64.5" transform="rotate(-90 114.4 64.5)">R4.4</text>
<text x="117.3" y="64.5" transform="rotate(-90 117.3 64.5)">n.b.</text>
<text x="158.8" y="61.7">Q6</text>
<text x="160.4" y="65.9">R2.6</text>
<text x="166.3" y="64.5" transform="rotate(-90 166.3 64.5)">R4.6</text>
<text x="169.2" y="64.5" transform="rotate(-90 169.2 64.5)">3k6</text>
<text x="37.4" y="66.8">AI7</text>
<text x="43.8" y="71.1">C2</text>
<text x="48.7" y="71.5" transform="rotate(-90 48.7 71.5)">3k3</text>
<text x="51.9" y="68.7">6k8</text>
<text x="61.9" y="69.8">0-20mA</text>
<text x="93.9" y="66.8">PC1</text>
<text x="100.3" y="71.1">C4</text>
<text x="105.2" y="71.5" transform="rotate(-90 105.2 71.5)">39k</text>
<text x="108.4" y="68.7">10k</text>
<text x="118.4" y="69.8">PNP</text>
<text x="145.9" y="66.8">PC3</text>
<text x="152.2" y="71.1">C6</text>
<text x="157.1" y="71.5" transform="rotate(-90 157.1 71.5)">39k</text>
<text x="160.4" y="68.7">10k</text>
<text x="170.3" y="69.8">NPN</text>
<text x="40.9" y="74.4" transform="rotate(-90 40.9 74.4)">D2</text>
<text x="43.2" y="74.2">33n</text>
<text x="51.6" y="72.2" transform="rotate(-90 51.6 72.2)">R1.2</text>
<text x="57.9" y="73.6" transform="rotate(-90 57.9 73.6)">R3.2</text>
<text x="60.8" y="73.6" transform="rotate(-90 60.8 73.6)">560R</text>
<text x="97.4" y="74.4" transform="rotate(-90 97.4 74.4)">D4</text>
<text x="99.7" y="74.2">33n</text>
<text x="108.1" y="72.2" transform="rotate(-90 108.1 72.2)">R1.4</text>
<text x="114.4" y="73.6" transform="rotate(-90 114.4 73.6)">R3.4</text>
<text x="117.3" y="73.6" transform="rotate(-90 117.3 73.6)">3k6</text>
<text x="149.3" y="74.4" transform="rotate(-90 149.3 74.4)">D6</text>
<text x="151.6" y="74.2">33n</text>
<text x="160" y="72.2" transform="rotate(-90 160 72.2)">R1.6</text>
<text x="166.3" y="73.6" transform="rotate(-90 166.3 73.6)">R3.6</text>
<text x="169.2" y="73.6" transform="rotate(-90 169.2 73.6)">n.b.</text>
<text x="40.5" y="80.5">GND</text>
<text x="45.1" y="80.5">GND</text>
<text x="57.3" y="80.5">GND</text>
<text x="97" y="80.5">GND</text>
<text x="101.6" y="80.5">GND</text>
<text x="113.8" y="80.5">GND</text>
<text x="148.9" y="80.5">GND</text>
<text x="153.5" y="80.5">GND</text>
<text x="165.7" y="80.5">GND</text>
<text x="74.1" y="86.6" transform="rotate(-90 74.1 86.6)">VCC</text>
<text x="71" y="95.8">3V3</text>
<text x="71" y="94.2">VIN</text>
<text x="71" y="98.8">PD7</text>
<text x="71" y="100.3">PD6</text>
<text x="71" y="101.9">PD5</text>
<text x="71" y="103.4">PD4</text>
<text x="71" y="104.9">PD3</text>
<text x="71" y="106.5">PD2</text>
<text x="71" y="108">PD1</text>
<text x="71" y="109.5">PD0</text>
<text x="71" y="112.6">PC5/SCL</text>
<text x="71" y="117.1">GND</text>
<text x="71" y="118.7">GND</text>
<text x="71" y="114.1">PC4/SDA</text>
<text x="75.6" y="123.2">GND</text>
</g>
<g font-size="1.2" fill="#808080">
<text x="31.5" y="38.2">IN-20</text>
<text x="88" y="38.2">IN-18</text>
<text x="139.9" y="38.2">IN-16</text>
<text x="31.5" y="67.2">IN-19</text>
<text x="88" y="67.2">IN-17</text>
<text x="139.9" y="67.2">IN-15</text>
<text x="69.4" y="88.6">X2</text>
<text x="65.7" y="94.5">IN-1</text>
<text x="69.4" y="91.6">X1</text>
<text x="80.5" y="94.7">OUT-1</text>
<text x="65.2" y="96.1">IN-11</text>
<text x="65.7" y="99.1">IN-3</text>
<text x="65.7" y="100.6">IN-4</text>
<text x="80.5" y="99.3">OUT-7</text>
<text x="80.5" y="100.8">OUT-8</text>
<text x="80.5" y="96.2">OUT-11</text>
<text x="65.7" y="102.2">IN-5</text>
<text x="65.7" y="103.7">IN-6</text>
<text x="65.7" y="105.2">IN-7</text>
<text x="65.7" y="106.8">IN-8</text>
<text x="80.5" y="102.3">OUT-9</text>
<text x="80.5" y="103.9">OUT-10</text>
<text x="80.5" y="105.4">OUT-15</text>
<text x="80.5" y="106.9">OUT-16</text>
<text x="65.1" y="109.8">IN-10</text>
<text x="65.1" y="113">IN-13</text>
<text x="65.7" y="108.3">IN-9</text>
<text x="80.5" y="112.9">OUT-13</text>
<text x="80.5" y="108.4">OUT-17</text>
<text x="80.5" y="110">OUT-18</text>
<text x="65.1" y="119.1">IN-12</text>
<text x="65.1" y="114.5">IN-14</text>
<text x="65.7" y="117.4">IN-2</text>
<text x="80.5" y="117.6">OUT-2</text>
<text x="80.5" y="119">OUT-12</text>
<text x="80.5" y="114.4">OUT-14</text>
</g>
<g font-size=".6" fill="#808080">
<text x="38.4" y="27.3">LED1</text>
<text x="94.9" y="27.3">LED3</text>
<text x="146.8" y="27.3">LED5</text>
<text x="32.9" y="37.2">EF20</text>
<text x="89.4" y="37.2">EF20</text>
<text x="141.3" y="37.2">EF20</text>
<text x="38.4" y="56.3">LED2</text>
<text x="94.9" y="56.3">LED4</text>
<text x="146.8" y="56.3">LED6</text>
<text x="32.9" y="66.2">EF20</text>
<text x="89.4" y="66.2">EF20</text>
<text x="141.3" y="66.2">EF20</text>
<text x="66.5" y="95.2">EF20</text>
<text x="80.5" y="93.7">MF20</text>
<text x="66.5" y="99.7">EF20</text>
<text x="66.5" y="101.3">EF20</text>
<text x="66.5" y="96.7">EF20</text>
<text x="66.5" y="102.8">EF20</text>
<text x="66.5" y="104.3">EF20</text>
<text x="66.5" y="105.8">EF20</text>
<text x="66.5" y="107.4">EF20</text>
<text x="66.5" y="108.9">EF20</text>
<text x="66.5" y="110.4">EF20</text>
<text x="66.5" y="112">EF20</text>
<text x="66.5" y="113.5">EF20</text>
<text x="66.5" y="118.1">EF20</text>
</g>
<g font-size=".4" fill="#808080">
<text x="38.4" y="27.6">GREEN</text>
<text x="94.9" y="27.6">YELLOW</text>
<text x="146.8" y="27.6">YELLOW</text>
<text x="38.4" y="56.6">GREEN</text>
<text x="94.9" y="56.6">YELLOW</text>
<text x="146.8" y="56.6">YELLOW</text>
</g>
</svg>
